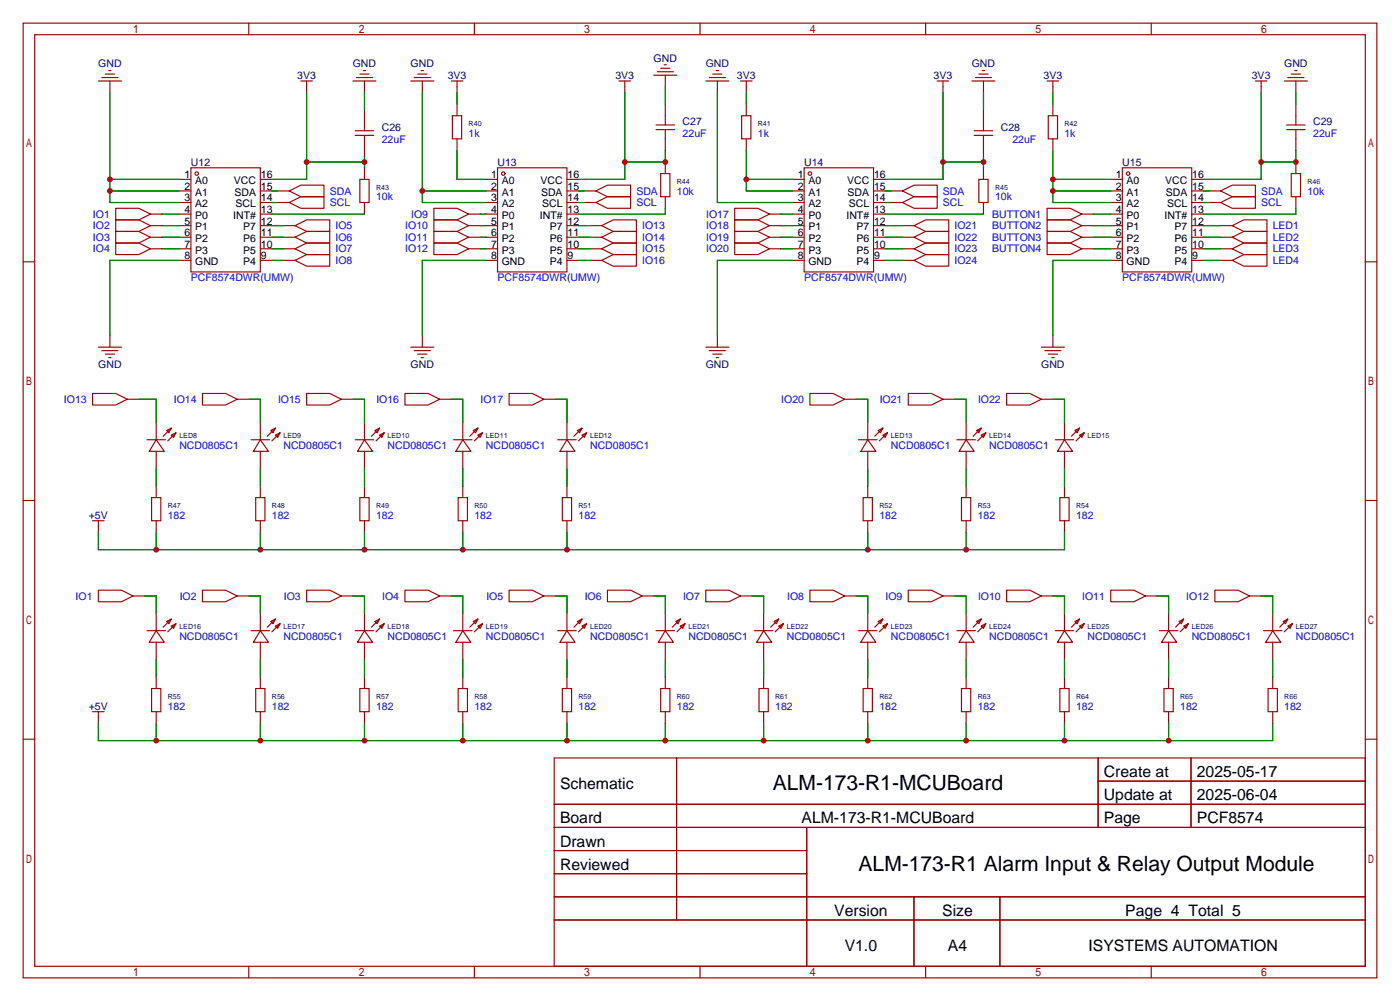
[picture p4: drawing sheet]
<svg xmlns="http://www.w3.org/2000/svg" width="307mm" height="220mm" viewBox="0 0 307 220" stroke-linecap="round" stroke-linejoin="round" font-family="sans-serif">
<g fill="none" stroke="#a10000" stroke-width=".25">
<path d="M5.1 5.1h297.2v209.5h-297.2zM7.6 7.6h292.1v204.5h-292.1zM21.6 17.8h5.1M22.4 17h3.5M23.1 16.3h2M23.9 15.5h.5M24.1 17.8v2.5M54.6 5.1v2.5M66 17.8h2.6M67.3 17.8v2.5M77.5 17.8h5M78.2 17h3.6"/>
<path d="M79 16.3h2M79.8 15.5h.5M80 17.8v2.5M90.2 17.8h5M90.9 17h3.6M91.7 16.3h2M92.5 15.5h.5M92.7 17.8v2.5M99.1 17.8h2.5M100.3 17.8v2.5M104.1 5.1v2.5M135.9 17.8h2.5"/>
<path d="M137.2 17.8v2.5M143.5 16.5h5.1M144.3 15.7h3.5M145 15h2.1M145.8 14.2h.5M146 16.5v2.5M153.7 5.1v2.5M154.9 17.8h5.1M155.7 17h3.6M156.5 16.3h2M157.2 15.5h.5M157.5 17.8v2.5"/>
<path d="M162.6 17.8h2.5M163.8 17.8v2.5M203.2 5.1v2.5M205.7 17.8h2.6M207 17.8v2.5M213.4 17.8h5M214.1 17h3.6M214.9 16.3h2M215.6 15.5h.6M215.9 17.8v2.5M229.9 17.8h2.5M231.1 17.8v2.5"/>
<path d="M252.7 5.1v2.5M275.6 17.8h2.5M276.9 17.8v2.5M281.9 17.8h5.1M282.7 17h3.6M283.5 16.3h2M284.2 15.5h.5M284.5 17.8v2.5M39.4 39.4h2.5M41.9 36.8h15.2v22.9h-15.2zM57.1 39.4h2.6M78 29.7h4"/>
<path d="M78 28.7h4M79 39.4h2v5h-2zM80 24.1v4.6M80 29.7v4.6M80 36.8v2.6M99.3 25.4h2v5.1h-2zM100.3 22.9v2.5M100.3 30.5v2.5M106.7 39.4h2.5M109.2 36.8h15.3v22.9h-15.3zM124.5 39.4h2.5M144 28.4h4.1"/>
<path d="M144 27.4h4.1M145 38.1h2.1v5.1h-2.1zM146 22.9v4.5M146 28.4v4.6M146 35.6v2.5M162.8 25.4h2v5.1h-2zM163.8 22.9v2.5M163.8 30.5v2.5M174 39.4h2.5M176.5 36.8h15.3v22.9h-15.3zM191.8 39.4h2.5M213.9 29.7h4"/>
<path d="M213.9 28.7h4M214.9 39.4h2v5h-2zM215.9 24.1v4.6M215.9 29.7v4.6M215.9 36.8v2.6M230.1 25.4h2.1v5.1h-2.1zM231.1 22.9v2.5M231.1 30.5v2.5M243.8 39.4h2.6M246.4 36.8h15.2v22.9h-15.2zM261.6 39.4h2.6M282.4 28.4h4.1"/>
<path d="M282.4 27.4h4.1M283.5 38.1h2v5.1h-2zM284.5 22.9v4.5M284.5 28.4v4.6M284.5 35.6v2.5M5.1 57.5h2.5M25.4 45.7h5.1l2.5 1.3-2.5 1.3h-5.1zM25.4 48.3h5.1l2.5 1.2-2.5 1.3h-5.1zM25.4 50.8h5.1l2.5 1.3-2.5 1.2h-5.1zM25.4 53.3h5.1l2.5 1.3-2.5 1.3h-5.1zM33 47h2.6M33 49.5h2.6"/>
<path d="M33 52.1h2.6M33 54.6h2.6M39.4 41.9h2.5M39.4 44.4h2.5M39.4 47h2.5M39.4 49.5h2.5M39.4 52.1h2.5M39.4 54.6h2.5M39.4 57.1h2.5M57.1 41.9h2.6M57.1 44.4h2.6M57.1 47h2.6"/>
<path d="M57.1 49.5h2.6M57.1 52.1h2.6M57.1 54.6h2.6M57.1 57.1h2.6M61 41.9h2.5M61 44.4h2.5M62.2 49.5h2.6M62.2 52.1h2.6M62.2 54.6h2.6M62.2 57.1h2.6M63.5 44.4l2.5-1.2h5.1v2.5h-5.1zM63.5 41.9l2.5-1.3h5.1v2.6h-5.1z"/>
<path d="M64.8 49.5l2.5-1.2h5.1v2.5h-5.1zM64.8 52.1l2.5-1.3h5.1v2.5h-5.1zM64.8 54.6l2.5-1.3h5.1v2.6h-5.1zM64.8 57.1l2.5-1.2h5.1v2.5h-5.1zM80 44.4v2.6M95.2 45.7h5.1l2.6 1.3-2.6 1.3h-5.1zM95.2 48.3h5.1l2.6 1.2-2.6 1.3h-5.1zM95.2 50.8h5.1l2.6 1.3-2.6 1.2h-5.1zM95.2 53.3h5.1l2.6 1.3-2.6 1.3h-5.1zM102.9 47h2.5M102.9 49.5h2.5M102.9 52.1h2.5"/>
<path d="M102.9 54.6h2.5M106.7 41.9h2.5M106.7 44.4h2.5M106.7 47h2.5M106.7 49.5h2.5M106.7 52.1h2.5M106.7 54.6h2.5M106.7 57.1h2.5M124.5 41.9h2.5M124.5 44.4h2.5M124.5 47h2.5M124.5 49.5h2.5"/>
<path d="M124.5 52.1h2.5M124.5 54.6h2.5M124.5 57.1h2.5M128.3 41.9h2.5M128.3 44.4h2.5M129.5 49.5h2.6M129.5 52.1h2.6M129.5 54.6h2.6M129.5 57.1h2.6M130.8 44.4l2.5-1.2h5.1v2.5h-5.1zM130.8 41.9l2.5-1.3h5.1v2.6h-5.1zM132.1 49.5l2.5-1.2h5.1v2.5h-5.1z"/>
<path d="M132.1 52.1l2.5-1.3h5.1v2.5h-5.1zM132.1 54.6l2.5-1.3h5.1v2.6h-5.1zM132.1 57.1l2.5-1.2h5.1v2.5h-5.1zM146 43.2v2.5M161.3 45.7h5.1l2.5 1.3-2.5 1.3h-5.1zM161.3 53.3h5.1l2.5 1.3-2.5 1.3h-5.1zM161.3 50.8h5.1l2.5 1.3-2.5 1.2h-5.1zM161.3 48.3h5.1l2.5 1.2-2.5 1.3h-5.1zM168.9 47h2.5M168.9 49.5h2.5M168.9 52.1h2.5M168.9 54.6h2.5"/>
<path d="M174 41.9h2.5M174 44.4h2.5M174 47h2.5M174 49.5h2.5M174 52.1h2.5M174 54.6h2.5M174 57.1h2.5M191.8 41.9h2.5M191.8 44.4h2.5M191.8 47h2.5M191.8 49.5h2.5M191.8 52.1h2.5"/>
<path d="M191.8 54.6h2.5M191.8 57.1h2.5M195.6 41.9h2.5M195.6 44.4h2.5M198.1 44.4l2.6-1.2h5v2.5h-5zM198.1 41.9l2.6-1.3h5v2.6h-5zM198.1 49.5h2.6M198.1 52.1h2.6M198.1 54.6h2.6M198.1 57.1h2.6M200.7 49.5l2.5-1.2h5.1v2.5h-5.1zM200.7 52.1l2.5-1.3h5.1v2.5h-5.1z"/>
<path d="M200.7 54.6l2.5-1.3h5.1v2.6h-5.1zM200.7 57.1l2.5-1.2h5.1v2.5h-5.1zM215.9 44.4v2.6M229.9 45.7h5l2.6 1.3-2.6 1.3h-5zM229.9 48.3h5l2.6 1.2-2.6 1.3h-5zM229.9 50.8h5l2.6 1.3-2.6 1.2h-5zM229.9 53.3h5l2.6 1.3-2.6 1.3h-5zM237.5 47h2.5M237.5 49.5h2.5M237.5 52.1h2.5M237.5 54.6h2.5M243.8 41.9h2.6"/>
<path d="M243.8 44.4h2.6M243.8 47h2.6M243.8 49.5h2.6M243.8 52.1h2.6M243.8 54.6h2.6M243.8 57.1h2.6M261.6 41.9h2.6M261.6 44.4h2.6M261.6 47h2.6M261.6 49.5h2.6M261.6 52.1h2.6M261.6 54.6h2.6"/>
<path d="M261.6 57.1h2.6M265.4 41.9h2.6M265.4 44.4h2.6M268 44.4l2.5-1.2h5.1v2.5h-5.1zM268 41.9l2.5-1.3h5.1v2.6h-5.1zM268 49.5h2.5M268 52.1h2.5M268 54.6h2.5M268 57.1h2.5M270.5 49.5l2.5-1.2h5.1v2.5h-5.1zM270.5 52.1l2.5-1.3h5.1v2.5h-5.1zM270.5 54.6l2.5-1.3h5.1v2.6h-5.1z"/>
<path d="M270.5 57.1l2.5-1.2h5.1v2.5h-5.1zM284.5 43.2v2.5M299.7 57.5h2.6M21.6 76.2h5.1M22.4 77h3.5M23.1 77.7h2M23.9 78.5h.5M24.1 73.7v2.5M90.2 76.2h5M90.9 77h3.6M91.7 77.7h2M92.5 78.5h.5"/>
<path d="M92.7 73.7v2.5M154.9 76.2h5.1M155.7 77h3.6M156.5 77.7h2M157.2 78.5h.5M157.5 73.7v2.5M228.6 76.2h5.1M229.4 77h3.5M230.1 77.7h2.1M230.9 78.5h.5M231.1 73.7v2.5M20.3 86.4h5.1l2.5 1.2-2.5 1.3h-5.1z"/>
<path d="M27.9 87.6h2.6M32.3 96.5h4M34.3 96.5l1.8 2.6h-3.3zM34.3 92.7v3.8M34.3 99.1v3.8M36.6 94.5l1-.5-.5 1zM37.6 95.5l1-.5-.5 1zM37.6 94l-1.8 1.8M38.6 95l-1.8 1.8M44.4 86.4h5.1l2.6 1.2-2.6 1.3h-5.1zM52.1 87.6h2.5M55.1 96.5h4.1"/>
<path d="M57.1 96.5l1.8 2.6h-3.3zM57.1 92.7v3.8M57.1 99.1v3.8M59.4 94.5l1.1-.5-.6 1zM60.5 95.5l1-.5-.5 1zM60.5 94l-1.8 1.8M61.5 95l-1.8 1.8M67.3 86.4h5.1l2.5 1.2-2.5 1.3h-5.1zM74.9 87.6h2.6M78 96.5h4M80 96.5l1.8 2.6h-3.3zM80 92.7v3.8"/>
<path d="M80 99.1v3.8M82.3 94.5l1-.5-.5 1zM83.3 95.5l1-.5-.5 1zM83.3 94l-1.8 1.8M84.3 95l-1.8 1.8M88.9 86.4h5.1l2.5 1.2-2.5 1.3h-5.1zM96.5 87.6h2.6M99.6 96.5h4M101.6 96.5l1.8 2.6h-3.3zM101.6 92.7v3.8M101.6 99.1v3.8M103.9 94.5l1-.5-.5 1z"/>
<path d="M104.9 95.5l1-.5-.5 1zM104.9 94l-1.8 1.8M105.9 95l-1.8 1.8M111.8 86.4h5l2.6 1.2-2.6 1.3h-5zM119.4 87.6h2.5M122.4 96.5h4.1M124.5 96.5l1.7 2.6h-3.3zM124.5 92.7v3.8M124.5 99.1v3.8M126.7 94.5l1.1-.5-.5 1zM127.8 95.5l1-.5-.5 1zM127.8 94l-1.8 1.8"/>
<path d="M128.8 95l-1.8 1.8M177.8 86.4h5.1l2.5 1.2-2.5 1.3h-5.1zM185.4 87.6h2.6M188.5 96.5h4M190.5 96.5l1.8 2.6h-3.3zM190.5 92.7v3.8M190.5 99.1v3.8M192.8 94.5l1-.5-.5 1zM193.8 95.5l1-.5-.5 1zM193.8 94l-1.8 1.8M194.8 95l-1.8 1.8M199.4 86.4h5.1l2.5 1.2-2.5 1.3h-5.1z"/>
<path d="M207 87.6h2.5M210.1 96.5h4M212.1 96.5l1.8 2.6h-3.3zM212.1 92.7v3.8M212.1 99.1v3.8M214.4 94.5l1-.5-.5 1zM215.4 95.5l1-.5-.5 1zM215.4 94l-1.8 1.8M216.4 95l-1.8 1.8M221 86.4h5.1l2.5 1.2-2.5 1.3h-5.1zM228.6 87.6h2.5M231.6 96.5h4.1"/>
<path d="M233.7 96.5l1.8 2.6h-3.3zM233.7 92.7v3.8M233.7 99.1v3.8M236 94.5l1-.5-.5 1zM237 95.5l1-.5-.5 1zM237 94l-1.8 1.8M238 95l-1.8 1.8M5.1 109.9h2.5M20.3 114.3h2.6M21.6 114.3v2.5M33.3 109.2h2v5.1h-2zM34.3 106.7v2.5"/>
<path d="M34.3 114.3v2.5M56.1 109.2h2.1v5.1h-2.1zM57.1 106.7v2.5M57.1 114.3v2.5M79 109.2h2v5.1h-2zM80 106.7v2.5M80 114.3v2.5M100.6 109.2h2v5.1h-2zM101.6 106.7v2.5M101.6 114.3v2.5M123.4 109.2h2.1v5.1h-2.1zM124.5 106.7v2.5"/>
<path d="M124.5 114.3v2.5M189.5 109.2h2v5.1h-2zM190.5 106.7v2.5M190.5 114.3v2.5M211.1 109.2h2v5.1h-2zM212.1 106.7v2.5M212.1 114.3v2.5M232.7 109.2h2v5.1h-2zM233.7 106.7v2.5M233.7 114.3v2.5M299.7 109.9h2.6M21.6 129.5h5.1l2.5 1.3-2.5 1.3h-5.1z"/>
<path d="M29.2 130.8h2.5M32.3 138.4h4M34.3 138.4l1.8 2.6h-3.3zM34.3 134.6v3.8M36.6 136.4l1-.5-.5 1zM37.6 137.4l1-.5-.5 1zM37.6 135.9l-1.8 1.8M38.6 136.9l-1.8 1.8M44.4 129.5h5.1l2.6 1.3-2.6 1.3h-5.1zM52.1 130.8h2.5M55.1 138.4h4.1M57.1 138.4l1.8 2.6h-3.3z"/>
<path d="M57.1 134.6v3.8M59.4 136.4l1.1-.5-.6 1zM60.5 137.4l1-.5-.5 1zM60.5 135.9l-1.8 1.8M61.5 136.9l-1.8 1.8M67.3 129.5h5.1l2.5 1.3-2.5 1.3h-5.1zM74.9 130.8h2.6M78 138.4h4M80 138.4l1.8 2.6h-3.3zM80 134.6v3.8M82.3 136.4l1-.5-.5 1zM83.3 137.4l1-.5-.5 1z"/>
<path d="M83.3 135.9l-1.8 1.8M84.3 136.9l-1.8 1.8M88.9 129.5h5.1l2.5 1.3-2.5 1.3h-5.1zM96.5 130.8h2.6M99.6 138.4h4M101.6 138.4l1.8 2.6h-3.3zM101.6 134.6v3.8M103.9 136.4l1-.5-.5 1zM104.9 137.4l1-.5-.5 1zM104.9 135.9l-1.8 1.8M105.9 136.9l-1.8 1.8M111.8 129.5h5l2.6 1.3-2.6 1.3h-5z"/>
<path d="M119.4 130.8h2.5M122.4 138.4h4.1M124.5 138.4l1.7 2.6h-3.3zM124.5 134.6v3.8M126.7 136.4l1.1-.5-.5 1zM127.8 137.4l1-.5-.5 1zM127.8 135.9l-1.8 1.8M128.8 136.9l-1.8 1.8M133.3 129.5h5.1l2.6 1.3-2.6 1.3h-5.1zM141 130.8h2.5M144 138.4h4.1M146 138.4l1.8 2.6h-3.3z"/>
<path d="M146 134.6v3.8M148.3 136.4l1.1-.5-.6 1zM149.4 137.4l1-.5-.5 1zM149.4 135.9l-1.8 1.8M150.4 136.9l-1.8 1.8M154.9 129.5h5.1l2.6 1.3-2.6 1.3h-5.1zM162.6 130.8h2.5M165.6 138.4h4.1M167.6 138.4l1.8 2.6h-3.3zM167.6 134.6v3.8M169.9 136.4l1-.5-.5 1zM170.9 137.4l1.1-.5-.6 1z"/>
<path d="M170.9 135.9l-1.7 1.8M172 136.9l-1.8 1.8M177.8 129.5h5.1l2.5 1.3-2.5 1.3h-5.1zM185.4 130.8h2.6M188.5 138.4h4M190.5 138.4l1.8 2.6h-3.3zM190.5 134.6v3.8M192.8 136.4l1-.5-.5 1zM193.8 137.4l1-.5-.5 1zM193.8 135.9l-1.8 1.8M194.8 136.9l-1.8 1.8M199.4 129.5h5.1l2.5 1.3-2.5 1.3h-5.1z"/>
<path d="M207 130.8h2.5M210.1 138.4h4M212.1 138.4l1.8 2.6h-3.3zM212.1 134.6v3.8M214.4 136.4l1-.5-.5 1zM215.4 137.4l1-.5-.5 1zM215.4 135.9l-1.8 1.8M216.4 136.9l-1.8 1.8M221 129.5h5.1l2.5 1.3-2.5 1.3h-5.1zM228.6 130.8h2.5M231.6 138.4h4.1M233.7 138.4l1.8 2.6h-3.3z"/>
<path d="M233.7 134.6v3.8M236 136.4l1-.5-.5 1zM237 137.4l1-.5-.5 1zM237 135.9l-1.8 1.8M238 136.9l-1.8 1.8M243.8 129.5h5.1l2.6 1.3-2.6 1.3h-5.1zM251.5 130.8h2.5M254.5 138.4h4.1M256.5 138.4l1.8 2.6h-3.3zM256.5 134.6v3.8M258.8 136.4l1-.5-.5 1zM259.8 137.4l1.1-.5-.6 1z"/>
<path d="M259.8 135.9l-1.7 1.8M260.9 136.9l-1.8 1.8M266.7 129.5h5.1l2.5 1.3-2.5 1.3h-5.1zM274.3 130.8h2.6M277.4 138.4h4M279.4 138.4l1.8 2.6h-3.3zM279.4 134.6v3.8M281.7 136.4l1-.5-.5 1zM282.7 137.4l1-.5-.5 1zM282.7 135.9l-1.8 1.8M283.7 136.9l-1.8 1.8M20.3 156.2h2.6"/>
<path d="M21.6 156.2v2.5M33.3 151.1h2v5.1h-2zM34.3 141v3.8M34.3 148.6v2.5M34.3 156.2v2.5M56.1 151.1h2.1v5.1h-2.1zM57.1 141v3.8M57.1 148.6v2.5M57.1 156.2v2.5M79 151.1h2v5.1h-2zM80 141v3.8M80 148.6v2.5"/>
<path d="M80 156.2v2.5M100.6 151.1h2v5.1h-2zM101.6 141v3.8M101.6 148.6v2.5M101.6 156.2v2.5M123.4 151.1h2.1v5.1h-2.1zM124.5 141v3.8M124.5 148.6v2.5M124.5 156.2v2.5M145 151.1h2.1v5.1h-2.1zM146 141v3.8M146 148.6v2.5"/>
<path d="M146 156.2v2.5M166.6 151.1h2.1v5.1h-2.1zM167.6 141v3.8M167.6 148.6v2.5M167.6 156.2v2.5M189.5 151.1h2v5.1h-2zM190.5 141v3.8M190.5 148.6v2.5M190.5 156.2v2.5M211.1 151.1h2v5.1h-2zM212.1 141v3.8M212.1 148.6v2.5"/>
<path d="M212.1 156.2v2.5M232.7 151.1h2v5.1h-2zM233.7 141v3.8M233.7 148.6v2.5M233.7 156.2v2.5M255.5 151.1h2.1v5.1h-2.1zM256.5 141v3.8M256.5 148.6v2.5M256.5 156.2v2.5M278.4 151.1h2v5.1h-2zM279.4 141v3.8M279.4 148.6v2.5"/>
<path d="M279.4 156.2v2.5M5.1 162.2h2.5M121.7 166.4h178v45.7h-178zM121.7 176.5h178M148.5 166.4v35.5M241.1 166.4v15.2M241.1 171.4h58.6M261.5 166.4v15.2M299.7 162.2h2.6M121.7 181.6h178M121.7 186.7h55.4M121.7 196.8h178"/>
<path d="M121.7 191.8h55.4M177.1 181.6v30.5M200.6 196.8v15.3M219.5 196.8v15.3M54.6 212.1v2.5M104.1 212.1v2.5M121.7 201.9h178M153.7 212.1v2.5M203.2 212.1v2.5M252.7 212.1v2.5"/>
<circle cx="43.2" cy="38.1" r=".38"/>
<circle cx="110.5" cy="38.1" r=".38"/>
<circle cx="177.8" cy="38.1" r=".38"/>
<circle cx="247.6" cy="38.1" r=".38"/>
</g>
<g fill="none" stroke="#008700" stroke-width=".25">
<path d="M146 19v3.9M24.1 39.4h15.3M24.1 20.3v24.1h15.3M67.3 20.3v19.1h-7.6M67.3 35.6h12.7M80 20.3v3.8M80 34.3v2.5M92.7 20.3v24.1h14M100.3 33v6.4h6.4M100.3 20.3v2.6M137.2 20.3v19.1h-10.2M146 33v2.6h-8.8"/>
<path d="M157.5 20.3v24.1h16.5M163.8 39.4h10.2M163.8 33v8.9h10.2M163.8 20.3v2.6M207 20.3v19.1h-12.7M207 35.6h8.9M215.9 20.3v3.8M215.9 34.3v2.5M231.1 39.4h12.7M231.1 33v11.4h12.7M231.1 20.3v2.6M276.9 20.3v19.1h-12.7"/>
<path d="M284.5 33v2.6h-7.6M284.5 20.3v2.6M24.1 41.9h15.3M35.6 47h3.8M35.6 49.5h3.8M35.6 52.1h3.8M35.6 54.6h3.8M39.4 57.1h-15.3v16.6M59.7 41.9h1.3M59.7 44.4h1.3M59.7 57.1h2.5M59.7 47h20.3"/>
<path d="M59.7 49.5h2.5M59.7 52.1h2.5M59.7 54.6h2.5M92.7 41.9h14M105.4 47h1.3M105.4 49.5h1.3M105.4 52.1h1.3M105.4 54.6h1.3M106.7 57.1h-14v16.6M127 41.9h1.3M127 44.4h1.3M127 57.1h2.5"/>
<path d="M127 49.5h2.5M127 52.1h2.5M127 54.6h2.5M146 45.7v1.3h-19M171.4 47h2.6M171.4 49.5h2.6M171.4 52.1h2.6M171.4 54.6h2.6M174 57.1h-16.5v16.6M194.3 41.9h1.3M194.3 44.4h1.3M194.3 57.1h3.8"/>
<path d="M194.3 47h21.6M194.3 49.5h3.8M194.3 52.1h3.8M194.3 54.6h3.8M231.1 41.9h12.7M240 47h3.8M240 49.5h3.8M240 52.1h3.8M240 54.6h3.8M243.8 57.1h-12.7v16.6M264.2 41.9h1.2M264.2 44.4h1.2"/>
<path d="M264.2 57.1h3.8M264.2 49.5h3.8M264.2 52.1h3.8M264.2 54.6h3.8M284.5 45.7v1.3h-20.3M30.5 87.6h3.8v5.1M54.6 87.6h2.5v5.1M77.5 87.6h2.5v5.1M99.1 87.6h2.5v5.1M121.9 87.6h2.6v5.1M188 87.6h2.5v5.1M209.5 87.6h2.6v5.1"/>
<path d="M231.1 87.6h2.6v5.1M21.6 116.8v3.8h212.1v-3.8M34.3 102.9v3.8M34.3 116.8v3.8M57.1 102.9v3.8M57.1 116.8v3.8M80 102.9v3.8M80 116.8v3.8M101.6 102.9v3.8M101.6 116.8v3.8M124.5 102.9v3.8M124.5 116.8v3.8"/>
<path d="M190.5 102.9v3.8M190.5 116.8v3.8M212.1 102.9v3.8M212.1 116.8v3.8M233.7 102.9v3.8M31.7 130.8h2.6v3.8M54.6 130.8h2.5v3.8M77.5 130.8h2.5v3.8M99.1 130.8h2.5v3.8M121.9 130.8h2.6v3.8M143.5 130.8h2.5v3.8M165.1 130.8h2.5v3.8"/>
<path d="M188 130.8h2.5v3.8M209.5 130.8h2.6v3.8M231.1 130.8h2.6v3.8M254 130.8h2.5v3.8M276.9 130.8h2.5v3.8M21.6 158.7v3.9h257.8v-3.9M34.3 144.8v3.8M34.3 158.7v3.9M57.1 144.8v3.8M57.1 158.7v3.9M80 144.8v3.8M80 158.7v3.9"/>
<path d="M101.6 144.8v3.8M101.6 158.7v3.9M124.5 144.8v3.8M124.5 158.7v3.9M146 144.8v3.8M146 158.7v3.9M167.6 144.8v3.8M167.6 158.7v3.9M190.5 144.8v3.8M190.5 158.7v3.9M212.1 144.8v3.8M212.1 158.7v3.9"/>
<path d="M233.7 144.8v3.8M233.7 158.7v3.9M256.5 144.8v3.8M256.5 158.7v3.9M279.4 144.8v3.8"/>
</g>
<g fill="#c00">
<circle cx="24.1" cy="39.4" r=".63"/>
<circle cx="24.1" cy="41.9" r=".63"/>
<circle cx="92.7" cy="41.9" r=".63"/>
<circle cx="163.8" cy="39.4" r=".63"/>
<circle cx="231.1" cy="41.9" r=".63"/>
<circle cx="231.1" cy="39.4" r=".63"/>
<circle cx="67.3" cy="35.6" r=".63"/>
<circle cx="80" cy="35.6" r=".63"/>
<circle cx="137.2" cy="35.6" r=".63"/>
<circle cx="146.1" cy="35.6" r=".63"/>
<circle cx="207" cy="35.6" r=".63"/>
<circle cx="215.9" cy="35.6" r=".63"/>
<circle cx="276.9" cy="35.6" r=".63"/>
<circle cx="284.5" cy="35.6" r=".63"/>
<circle cx="34.3" cy="162.6" r=".63"/>
<circle cx="57.2" cy="162.6" r=".63"/>
<circle cx="80" cy="162.6" r=".63"/>
<circle cx="101.6" cy="162.6" r=".63"/>
<circle cx="124.5" cy="162.6" r=".63"/>
<circle cx="146.1" cy="162.6" r=".63"/>
<circle cx="167.6" cy="162.6" r=".63"/>
<circle cx="190.5" cy="162.6" r=".63"/>
<circle cx="212.1" cy="162.6" r=".63"/>
<circle cx="233.7" cy="162.6" r=".63"/>
<circle cx="256.5" cy="162.6" r=".63"/>
<circle cx="101.6" cy="120.6" r=".63"/>
<circle cx="124.5" cy="120.6" r=".63"/>
<circle cx="80" cy="120.6" r=".63"/>
<circle cx="57.2" cy="120.6" r=".63"/>
<circle cx="34.3" cy="120.6" r=".63"/>
<circle cx="190.5" cy="120.6" r=".63"/>
<circle cx="212.1" cy="120.6" r=".63"/>
</g>
<g font-size="4.6">
<text x="169.6" y="173.5">ALM-173-R1-MCUBoard</text>
<text x="188.5" y="191.3">ALM-173-R1 Alarm Input &amp; Relay Output Module</text>
</g>
<g font-size="3.5">
<text x="122.9" y="173.1">Schematic</text>
<text x="242.3" y="170.6">Create at</text>
<text x="262.7" y="170.6">2025-05-17</text>
<text x="242.3" y="175.7">Update at</text>
<text x="262.7" y="175.7">2025-06-04</text>
<text x="122.9" y="180.7">Board</text>
<text x="122.9" y="185.8">Drawn</text>
<text x="176" y="180.7">ALM-173-R1-MCUBoard</text>
<text x="242.3" y="180.7">Page</text>
<text x="262.7" y="180.7">PCF8574</text>
<text x="122.9" y="190.9">Reviewed</text>
<text x="183.1" y="201.1">Version</text>
<text x="206.8" y="201.1">Size</text>
<text x="247" y="201.1">Page 4 Total 5</text>
<text x="185.4" y="208.7">V1.0</text>
<text x="208.1" y="208.7">A4</text>
<text x="239" y="208.7">ISYSTEMS AUTOMATION</text>
</g>
<g font-size="2.3" fill="#000080">
<text x="21.6" y="14.8">GND</text>
<text x="65.3" y="17.3">3V3</text>
<text x="77.4" y="14.8">GND</text>
<text x="90.1" y="14.8">GND</text>
<text x="98.3" y="17.3">3V3</text>
<text x="135.1" y="17.3">3V3</text>
<text x="143.5" y="13.5">GND</text>
<text x="154.9" y="14.8">GND</text>
<text x="161.8" y="17.3">3V3</text>
<text x="205" y="17.3">3V3</text>
<text x="213.3" y="14.8">GND</text>
<text x="229.1" y="17.3">3V3</text>
<text x="274.8" y="17.3">3V3</text>
<text x="281.9" y="14.8">GND</text>
<text x="83.8" y="28.7">C26</text>
<text x="149.9" y="27.5">C27</text>
<text x="219.7" y="28.7">C28</text>
<text x="288.3" y="27.5">C29</text>
<text x="41.9" y="36.4">U12</text>
<text x="109.2" y="36.4">U13</text>
<text x="176.5" y="36.4">U14</text>
<text x="246.4" y="36.4">U15</text>
<text x="21.6" y="80.8">GND</text>
<text x="90.1" y="80.8">GND</text>
<text x="154.9" y="80.8">GND</text>
<text x="228.6" y="80.8">GND</text>
<text x="19.5" y="113.8">+5V</text>
<text x="19.5" y="155.7">+5V</text>
</g>
<g font-size="2.3" fill="#00f">
<text x="83.8" y="31.3">22uF</text>
<text x="102.9" y="30">1k</text>
<text x="149.9" y="30">22uF</text>
<text x="166.4" y="30">1k</text>
<text x="222.2" y="31.3">22uF</text>
<text x="233.7" y="30">1k</text>
<text x="288.3" y="30">22uF</text>
<text x="20.4" y="47.8">IO1</text>
<text x="72.4" y="45.3">SCL</text>
<text x="72.4" y="42.7">SDA</text>
<text x="82.5" y="44">10k</text>
<text x="90.3" y="47.8">IO9</text>
<text x="139.7" y="45.3">SCL</text>
<text x="139.7" y="42.7">SDA</text>
<text x="148.6" y="42.7">10k</text>
<text x="155" y="47.8">IO17</text>
<text x="207" y="45.3">SCL</text>
<text x="207" y="42.7">SDA</text>
<text x="217.8" y="47.8">BUTTON1</text>
<text x="218.4" y="44">10k</text>
<text x="276.9" y="45.3">SCL</text>
<text x="276.9" y="42.7">SDA</text>
<text x="287" y="42.7">10k</text>
<text x="20.4" y="50.3">IO2</text>
<text x="20.4" y="52.9">IO3</text>
<text x="73.7" y="50.3">IO5</text>
<text x="73.7" y="52.9">IO6</text>
<text x="89" y="50.3">IO10</text>
<text x="89" y="52.9">IO11</text>
<text x="141" y="50.3">IO13</text>
<text x="141" y="52.9">IO14</text>
<text x="155" y="52.9">IO19</text>
<text x="155" y="50.3">IO18</text>
<text x="209.5" y="50.3">IO21</text>
<text x="209.5" y="52.9">IO22</text>
<text x="217.8" y="50.3">BUTTON2</text>
<text x="217.8" y="52.9">BUTTON3</text>
<text x="279.4" y="50.3">LED1</text>
<text x="279.4" y="52.9">LED2</text>
<text x="20.4" y="55.4">IO4</text>
<text x="73.7" y="55.4">IO7</text>
<text x="73.7" y="58">IO8</text>
<text x="89" y="55.4">IO12</text>
<text x="141" y="55.4">IO15</text>
<text x="141" y="58">IO16</text>
<text x="155" y="55.4">IO20</text>
<text x="209.5" y="55.4">IO23</text>
<text x="209.5" y="58">IO24</text>
<text x="217.8" y="55.4">BUTTON4</text>
<text x="279.4" y="55.4">LED3</text>
<text x="279.4" y="58">LED4</text>
<text x="41.9" y="61.8">PCF8574DWR(UMW)</text>
<text x="109.2" y="61.8">PCF8574DWR(UMW)</text>
<text x="176.5" y="61.8">PCF8574DWR(UMW)</text>
<text x="246.4" y="61.8">PCF8574DWR(UMW)</text>
<text x="14" y="88.4">IO13</text>
<text x="38.2" y="88.4">IO14</text>
<text x="61" y="88.4">IO15</text>
<text x="82.6" y="88.4">IO16</text>
<text x="105.5" y="88.4">IO17</text>
<text x="171.5" y="88.4">IO20</text>
<text x="193.1" y="88.4">IO21</text>
<text x="214.7" y="88.4">IO22</text>
<text x="39.4" y="98.6">NCD0805C1</text>
<text x="62.2" y="98.6">NCD0805C1</text>
<text x="85.1" y="98.6">NCD0805C1</text>
<text x="106.7" y="98.6">NCD0805C1</text>
<text x="129.5" y="98.6">NCD0805C1</text>
<text x="195.6" y="98.6">NCD0805C1</text>
<text x="217.2" y="98.6">NCD0805C1</text>
<text x="36.8" y="113.8">182</text>
<text x="59.7" y="113.8">182</text>
<text x="82.5" y="113.8">182</text>
<text x="104.1" y="113.8">182</text>
<text x="127" y="113.8">182</text>
<text x="193" y="113.8">182</text>
<text x="214.6" y="113.8">182</text>
<text x="236.2" y="113.8">182</text>
<text x="16.6" y="131.6">IO1</text>
<text x="39.5" y="131.6">IO2</text>
<text x="62.3" y="131.6">IO3</text>
<text x="83.9" y="131.6">IO4</text>
<text x="106.8" y="131.6">IO5</text>
<text x="128.4" y="131.6">IO6</text>
<text x="149.9" y="131.6">IO7</text>
<text x="172.8" y="131.6">IO8</text>
<text x="194.4" y="131.6">IO9</text>
<text x="214.7" y="131.6">IO10</text>
<text x="237.6" y="131.6">IO11</text>
<text x="260.4" y="131.6">IO12</text>
<text x="39.4" y="140.5">NCD0805C1</text>
<text x="62.2" y="140.5">NCD0805C1</text>
<text x="85.1" y="140.5">NCD0805C1</text>
<text x="106.7" y="140.5">NCD0805C1</text>
<text x="129.5" y="140.5">NCD0805C1</text>
<text x="151.1" y="140.5">NCD0805C1</text>
<text x="172.7" y="140.5">NCD0805C1</text>
<text x="195.6" y="140.5">NCD0805C1</text>
<text x="217.2" y="140.5">NCD0805C1</text>
<text x="238.8" y="140.5">NCD0805C1</text>
<text x="261.6" y="140.5">NCD0805C1</text>
<text x="284.5" y="140.5">NCD0805C1</text>
<text x="36.8" y="155.7">182</text>
<text x="59.7" y="155.7">182</text>
<text x="82.5" y="155.7">182</text>
<text x="104.1" y="155.7">182</text>
<text x="127" y="155.7">182</text>
<text x="148.6" y="155.7">182</text>
<text x="170.2" y="155.7">182</text>
<text x="193" y="155.7">182</text>
<text x="214.6" y="155.7">182</text>
<text x="236.2" y="155.7">182</text>
<text x="259.1" y="155.7">182</text>
<text x="281.9" y="155.7">182</text>
</g>
<g font-size="2.3">
<text x="40.5" y="39.1">1</text>
<text x="40.5" y="41.7">2</text>
<text x="42.8" y="40.4">A0</text>
<text x="51.3" y="40.4">VCC</text>
<text x="57.3" y="41.7">15</text>
<text x="57.3" y="39.1">16</text>
<text x="107.8" y="39.1">1</text>
<text x="107.8" y="41.7">2</text>
<text x="110.2" y="40.4">A0</text>
<text x="118.6" y="40.4">VCC</text>
<text x="124.6" y="41.7">15</text>
<text x="124.6" y="39.1">16</text>
<text x="175.1" y="39.1">1</text>
<text x="175.1" y="41.7">2</text>
<text x="177.5" y="40.4">A0</text>
<text x="186" y="40.4">VCC</text>
<text x="191.9" y="41.7">15</text>
<text x="191.9" y="39.1">16</text>
<text x="245" y="39.1">1</text>
<text x="245" y="41.7">2</text>
<text x="247.3" y="40.4">A0</text>
<text x="255.8" y="40.4">VCC</text>
<text x="261.7" y="41.7">15</text>
<text x="261.7" y="39.1">16</text>
<text x="40.5" y="44.2">3</text>
<text x="40.5" y="46.8">4</text>
<text x="42.8" y="43">A1</text>
<text x="42.8" y="45.5">A2</text>
<text x="51.5" y="43">SDA</text>
<text x="51.7" y="45.5">SCL</text>
<text x="57.3" y="46.8">13</text>
<text x="57.3" y="44.2">14</text>
<text x="107.8" y="44.2">3</text>
<text x="107.8" y="46.8">4</text>
<text x="110.2" y="43">A1</text>
<text x="110.2" y="45.5">A2</text>
<text x="118.8" y="43">SDA</text>
<text x="119" y="45.5">SCL</text>
<text x="124.6" y="46.8">13</text>
<text x="124.6" y="44.2">14</text>
<text x="175.1" y="44.2">3</text>
<text x="175.1" y="46.8">4</text>
<text x="177.5" y="43">A1</text>
<text x="177.5" y="45.5">A2</text>
<text x="186.1" y="43">SDA</text>
<text x="186.3" y="45.5">SCL</text>
<text x="191.9" y="46.8">13</text>
<text x="191.9" y="44.2">14</text>
<text x="245" y="44.2">3</text>
<text x="245" y="46.8">4</text>
<text x="247.3" y="43">A1</text>
<text x="247.3" y="45.5">A2</text>
<text x="255.9" y="43">SDA</text>
<text x="256.2" y="45.5">SCL</text>
<text x="261.7" y="46.8">13</text>
<text x="261.7" y="44.2">14</text>
<text x="40.5" y="49.3">5</text>
<text x="40.5" y="51.8">6</text>
<text x="42.8" y="48">P0</text>
<text x="42.8" y="50.6">P1</text>
<text x="42.8" y="53.1">P2</text>
<text x="51.2" y="48">INT#</text>
<text x="53.4" y="53.1">P6</text>
<text x="53.4" y="50.6">P7</text>
<text x="57.3" y="51.8">11</text>
<text x="57.3" y="49.3">12</text>
<text x="107.8" y="49.3">5</text>
<text x="107.8" y="51.8">6</text>
<text x="110.2" y="48">P0</text>
<text x="110.2" y="50.6">P1</text>
<text x="110.2" y="53.1">P2</text>
<text x="118.5" y="48">INT#</text>
<text x="120.7" y="53.1">P6</text>
<text x="120.7" y="50.6">P7</text>
<text x="124.6" y="51.8">11</text>
<text x="124.6" y="49.3">12</text>
<text x="175.1" y="49.3">5</text>
<text x="175.1" y="51.8">6</text>
<text x="177.5" y="48">P0</text>
<text x="177.5" y="50.6">P1</text>
<text x="177.5" y="53.1">P2</text>
<text x="185.8" y="48">INT#</text>
<text x="188" y="53.1">P6</text>
<text x="188" y="50.6">P7</text>
<text x="191.9" y="51.8">11</text>
<text x="191.9" y="49.3">12</text>
<text x="245" y="49.3">5</text>
<text x="245" y="51.8">6</text>
<text x="247.3" y="48">P0</text>
<text x="247.3" y="50.6">P1</text>
<text x="247.3" y="53.1">P2</text>
<text x="255.7" y="48">INT#</text>
<text x="257.9" y="53.1">P6</text>
<text x="257.9" y="50.6">P7</text>
<text x="261.7" y="51.8">11</text>
<text x="261.7" y="49.3">12</text>
<text x="40.5" y="54.4">7</text>
<text x="40.5" y="56.9">8</text>
<text x="42.8" y="55.7">P3</text>
<text x="42.8" y="58.2">GND</text>
<text x="53.4" y="58.2">P4</text>
<text x="53.4" y="55.7">P5</text>
<text x="57.3" y="56.9">9</text>
<text x="57.3" y="54.4">10</text>
<text x="107.8" y="54.4">7</text>
<text x="107.8" y="56.9">8</text>
<text x="110.2" y="55.7">P3</text>
<text x="110.2" y="58.2">GND</text>
<text x="120.7" y="58.2">P4</text>
<text x="120.7" y="55.7">P5</text>
<text x="124.6" y="56.9">9</text>
<text x="124.6" y="54.4">10</text>
<text x="175.1" y="54.4">7</text>
<text x="175.1" y="56.9">8</text>
<text x="177.5" y="55.7">P3</text>
<text x="177.5" y="58.2">GND</text>
<text x="188" y="58.2">P4</text>
<text x="188" y="55.7">P5</text>
<text x="191.9" y="56.9">9</text>
<text x="191.9" y="54.4">10</text>
<text x="245" y="54.4">7</text>
<text x="245" y="56.9">8</text>
<text x="247.3" y="55.7">P3</text>
<text x="247.3" y="58.2">GND</text>
<text x="257.9" y="58.2">P4</text>
<text x="257.9" y="55.7">P5</text>
<text x="261.7" y="56.9">9</text>
<text x="261.7" y="54.4">10</text>
</g>
<g font-size="1.6" fill="#000080">
<text x="102.9" y="27.6">R40</text>
<text x="166.4" y="27.6">R41</text>
<text x="233.7" y="27.6">R42</text>
<text x="82.5" y="41.6">R43</text>
<text x="148.6" y="40.3">R44</text>
<text x="218.4" y="41.6">R45</text>
<text x="287" y="40.3">R46</text>
<text x="39.4" y="96.2">LED8</text>
<text x="62.2" y="96.2">LED9</text>
<text x="85.1" y="96.2">LED10</text>
<text x="106.7" y="96.2">LED11</text>
<text x="129.5" y="96.2">LED12</text>
<text x="195.6" y="96.2">LED13</text>
<text x="217.2" y="96.2">LED14</text>
<text x="238.8" y="96.2">LED15</text>
<text x="36.8" y="111.4">R47</text>
<text x="59.7" y="111.4">R48</text>
<text x="82.5" y="111.4">R49</text>
<text x="104.1" y="111.4">R50</text>
<text x="127" y="111.4">R51</text>
<text x="193" y="111.4">R52</text>
<text x="214.6" y="111.4">R53</text>
<text x="236.2" y="111.4">R54</text>
<text x="39.4" y="138.1">LED16</text>
<text x="62.2" y="138.1">LED17</text>
<text x="85.1" y="138.1">LED18</text>
<text x="106.7" y="138.1">LED19</text>
<text x="129.5" y="138.1">LED20</text>
<text x="151.1" y="138.1">LED21</text>
<text x="172.7" y="138.1">LED22</text>
<text x="195.6" y="138.1">LED23</text>
<text x="217.2" y="138.1">LED24</text>
<text x="238.8" y="138.1">LED25</text>
<text x="261.6" y="138.1">LED26</text>
<text x="284.5" y="138.1">LED27</text>
<text x="36.8" y="153.4">R55</text>
<text x="59.7" y="153.4">R56</text>
<text x="82.5" y="153.4">R57</text>
<text x="104.1" y="153.4">R58</text>
<text x="127" y="153.4">R59</text>
<text x="148.6" y="153.4">R60</text>
<text x="170.2" y="153.4">R61</text>
<text x="193" y="153.4">R62</text>
<text x="214.6" y="153.4">R63</text>
<text x="236.2" y="153.4">R64</text>
<text x="259.1" y="153.4">R65</text>
<text x="281.9" y="153.4">R66</text>
</g>
</svg>
